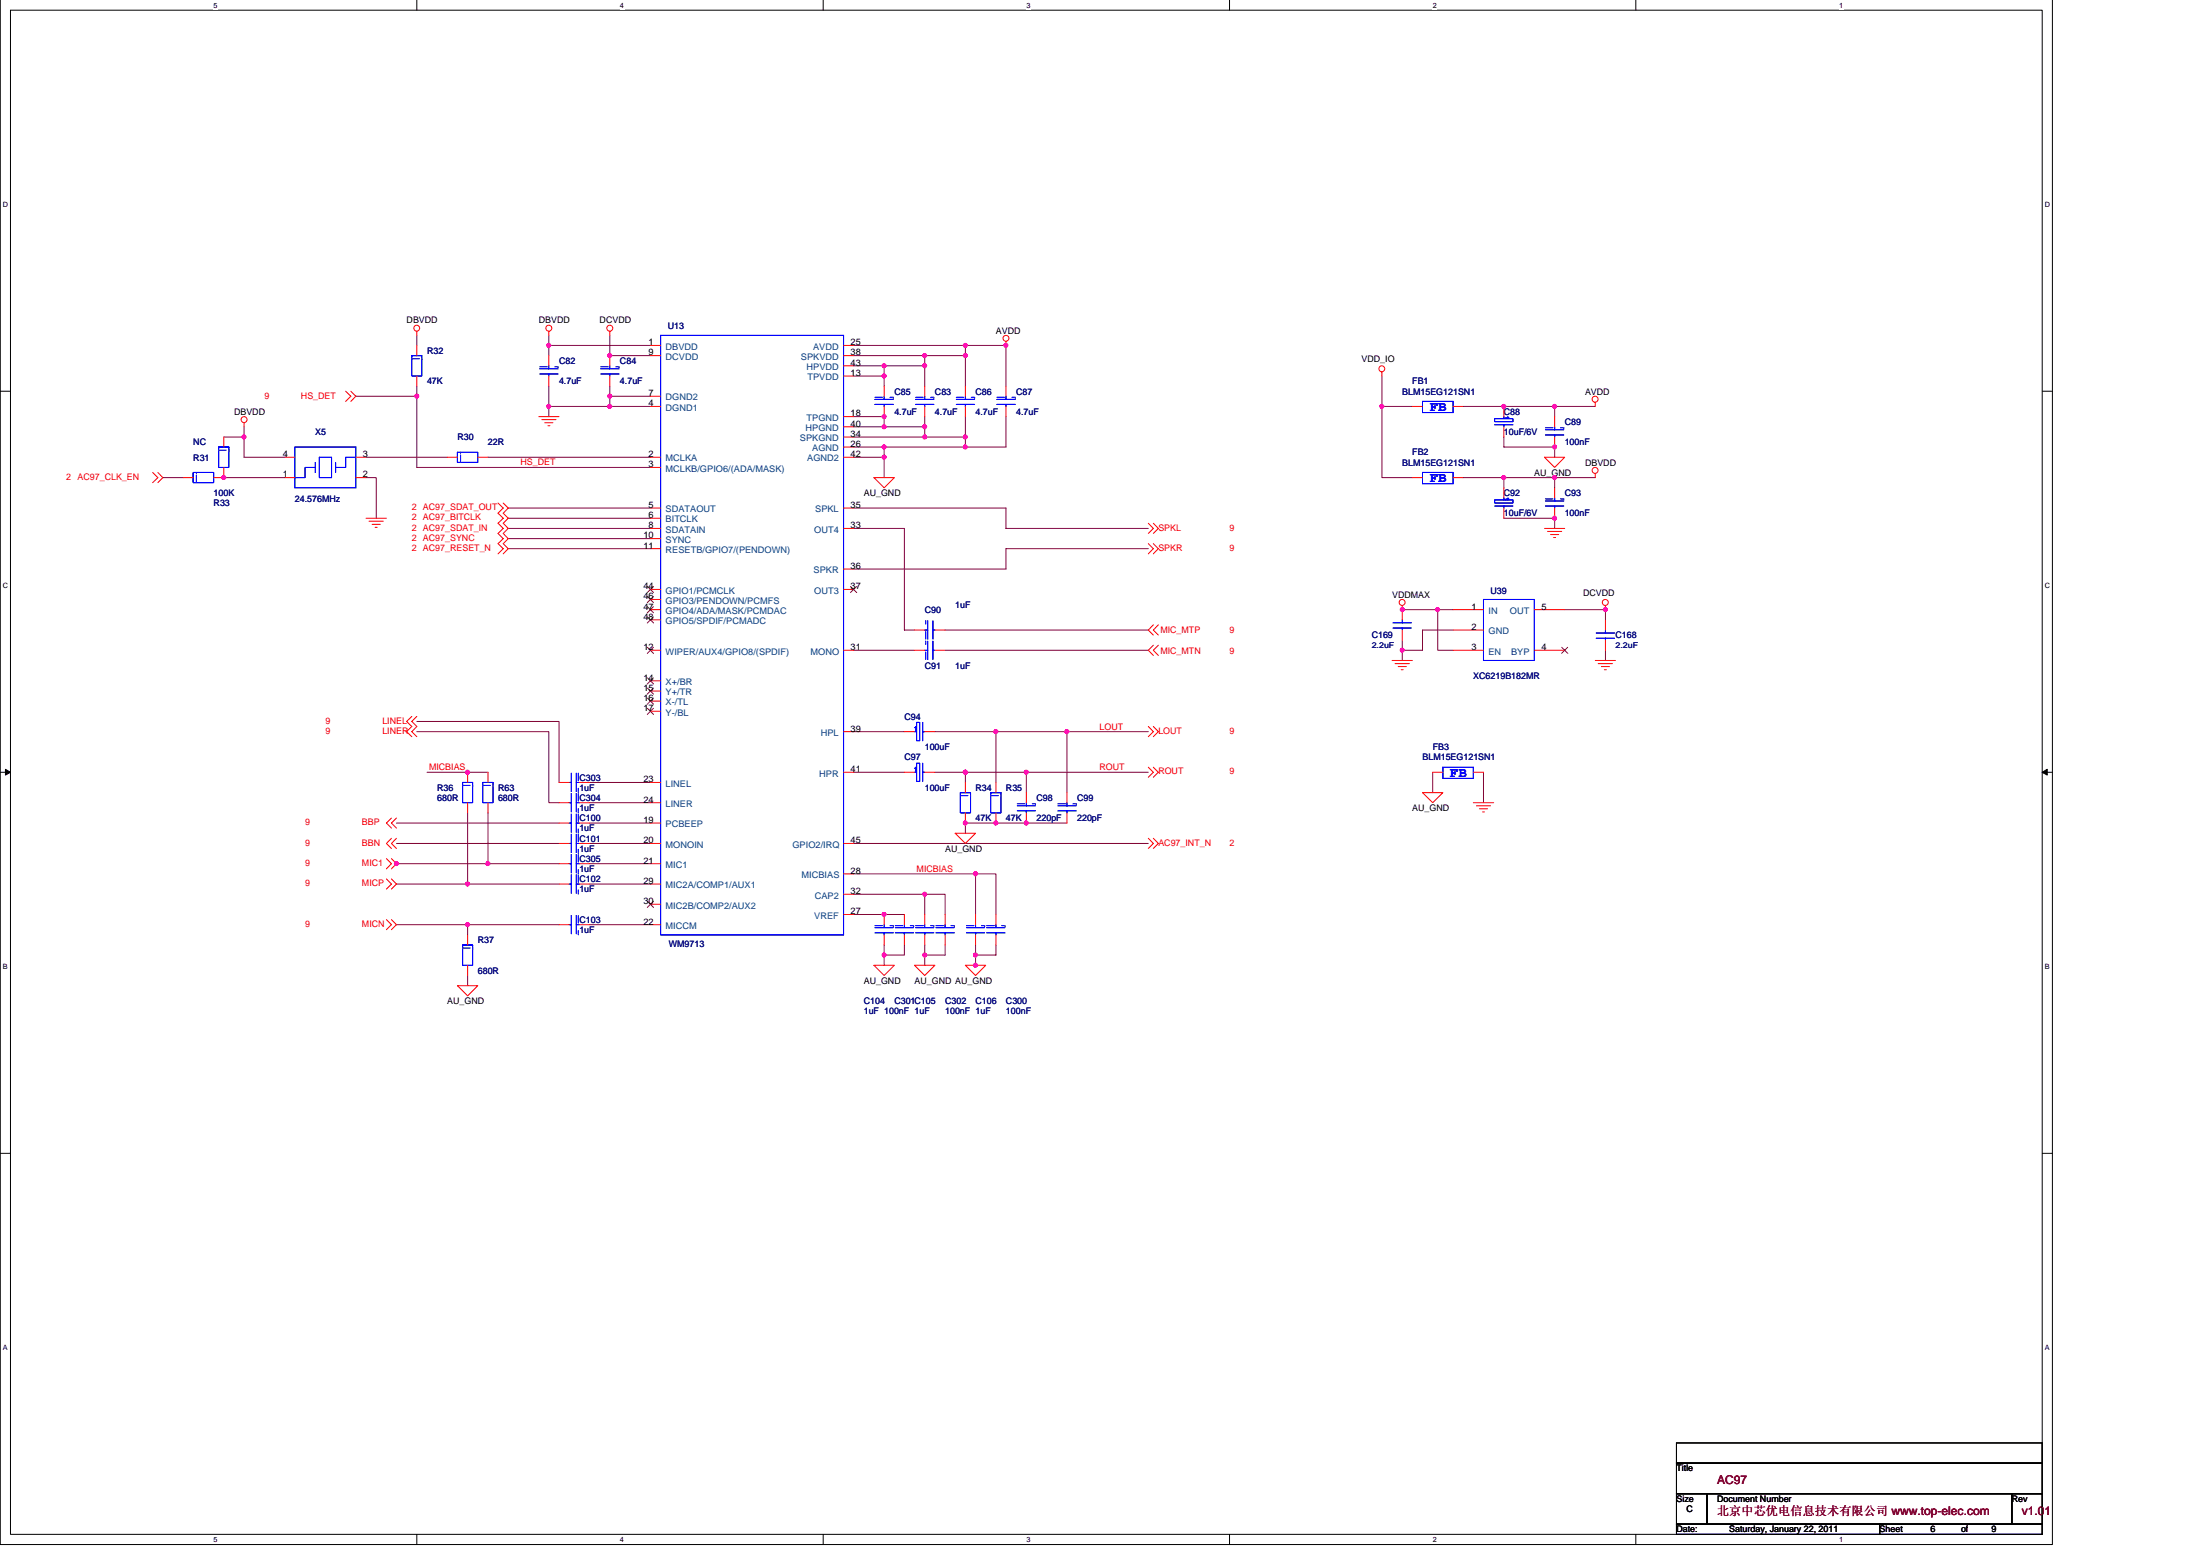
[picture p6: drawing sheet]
<svg xmlns="http://www.w3.org/2000/svg" width="297mm" height="210mm" viewBox="0 0 297 210" stroke-linecap="round" stroke-linejoin="round" font-family="sans-serif">
<path d="M0 0v208.5h277.1v-208.5M1.4 1.4h274.3v205.7h-274.3z" fill="none" stroke="#000" stroke-width=".14"/>
<g fill="#fff">
<path d="M28.8 .1h.6v1.1h-.6z"/>
<path d="M28.8 207.3h.6v1.1h-.6z"/>
</g>
<path d="M56.3 0v1.4M56.3 207.1v1.4" fill="none" stroke="#000" stroke-width=".14"/>
<g fill="#fff">
<path d="M83.7 .1h.6v1.1h-.6z"/>
<path d="M83.7 207.3h.6v1.1h-.6z"/>
</g>
<path d="M111.1 0v1.4M111.1 207.1v1.4" fill="none" stroke="#000" stroke-width=".14"/>
<g fill="#fff">
<path d="M138.6 .1h.5v1.1h-.5z"/>
<path d="M138.6 207.3h.5v1.1h-.5z"/>
</g>
<path d="M166 0v1.4M166 207.1v1.4" fill="none" stroke="#000" stroke-width=".14"/>
<g fill="#fff">
<path d="M193.4 .1h.6v1.1h-.6z"/>
<path d="M193.4 207.3h.6v1.1h-.6z"/>
</g>
<path d="M220.9 0v1.4M220.9 207.1v1.4" fill="none" stroke="#000" stroke-width=".14"/>
<g fill="#fff">
<path d="M248.3 .1h.6v1.1h-.6z"/>
<path d="M248.3 207.3h.6v1.1h-.6z"/>
<path d="M.4 27.1h.7v1.1h-.7z"/>
<path d="M276.1 27.1h.7v1.1h-.7z"/>
<path d="M.4 78.5h.7v1.1h-.7z"/>
<path d="M276.1 78.5h.7v1.1h-.7z"/>
</g>
<path d="M0 52.8h1.4M275.7 52.8h1.4" fill="none" stroke="#000" stroke-width=".14"/>
<g fill="#fff">
<path d="M.4 130h.7v1.1h-.7z"/>
<path d="M276.1 130h.7v1.1h-.7z"/>
</g>
<path d="M0 104.2h1.4M275.7 104.2h1.4" fill="none" stroke="#000" stroke-width=".14"/>
<path d="M.7 103.8l.7 .4-.7 .4zM275.7 104.2l.7-.4v.8z" fill="#000" stroke="#000" stroke-width=".14"/>
<g fill="#fff">
<path d="M.4 181.4h.7v1.1h-.7z"/>
<path d="M276.1 181.4h.7v1.1h-.7z"/>
</g>
<path d="M0 155.7h1.4M275.7 155.7h1.4M226.4 194.8h49.3v2.7h-49.3zM226.4 197.5h49.3v4.1h-49.3zM226.4 201.6h4.1v4.1h-4.1zM226.4 205.7h27.4v1.4h-27.4zM230.5 201.6h41.1v4.1h-41.1zM253.8 205.7h21.9v1.4h-21.9zM271.6 201.6h4.1v4.1h-4.1z" fill="none" stroke="#000" stroke-width=".14"/>
<g fill="none" stroke="#800040" stroke-width=".14">
<path d="M30.2 59h2.8M33 57.6v4.1h5.5M48 53.5h8.3M56.3 52.1v11h31.5M56.3 45.3v1.3M74.1 46.6h13.7M74.1 45.3v2.7M74.1 52.1v4.1M74.1 54.9h13.7M82.3 45.3v2.7h5.5M82.3 53.5h5.5M82.3 52.1v2.8"/>
<path d="M115.2 46.6h20.6v5.5M115.2 48h15.1M115.2 50.8h4.2M115.2 49.4h9.7M115.2 56.2h4.2v1.4M115.2 57.6h9.7M115.2 59h15.1M119.4 49.4v2.7M124.9 48v4.1M124.9 56.2v2.8M130.3 46.6v5.5M130.3 56.2v4.1"/>
<path d="M135.8 56.2v4.1h-20.6M186.6 50.8v4.1h4.1M186.6 54.9v9.6h4.1M197.5 54.9h17.9M203 59v1.3h6.9v1.4M209.9 54.9v1.3M22 64.5h2.7M30.2 64.5h8.3M49.4 64.5h1.4v5.5M49.4 61.7h11M65.9 61.7h21.9M68.6 68.6h19.2"/>
<path d="M68.6 70h19.2M68.6 71.3h19.2M68.6 72.7h19.2M68.6 74.1h19.2M115.2 68.6h20.6v2.7h19.2M115.2 61.7h4.2M115.2 71.3h6.9v13.7h1.4M119.4 60.3v4.2M155 74.1h-19.2v2.7h-20.6M197.5 64.5h17.9M203 70h6.9v1.3M203 64.5v1.3"/>
<path d="M209.9 64.5v1.3M56.3 97.4h19.2v8.2M56.3 98.8h17.8v9.6h1.4M115.2 87.8h8.3M115.2 98.8h6.9M126.2 98.8h8.3M127.6 85h27.4M127.6 87.8h27.4M134.5 98.8h9.6v8.2M134.5 98.8v6.8M144.1 98.8h10.9M189.3 82.3h6.9"/>
<path d="M189.3 86.4v2.8M194.1 82.3v5.5h2.1M196.2 85h-4.1v2.8h-2.8M211.3 82.3h5.5v1.4M216.8 87.8v1.4M53.5 111.1h22M53.5 113.9h22M53.5 119.3h22M53.5 116.6h22M57.7 104.2h8.2M63.1 109.7v9.6M65.9 109.7v6.9"/>
<path d="M79.6 111.1h8.2M79.6 113.9h8.2M79.6 119.3h8.2M79.6 116.6h8.2M79.6 105.6h8.2M79.6 108.4h8.2M115.2 113.9h39.8M115.2 104.2h6.9M115.2 118h16.5M126.2 104.2h28.8M130.3 104.2v1.4M131.7 118h2.8v5.4"/>
<path d="M131.7 118v5.4M138.6 104.2v2.8M144.1 111.1h-13.8v1.4M193.4 104.2v2.8M200.3 104.2v4.2M53.5 124.8h22M63.1 124.8v1.4M63.1 131.7v1.4M79.6 124.8h8.2M115.2 120.7h9.7M115.2 123.4h6.9M119.4 127.6v2.7"/>
<path d="M122.1 127.6v1.3h-2.7M124.9 120.7h2.7v2.7M124.9 120.7v2.7M124.9 127.6v2.7M127.6 127.6v1.3h-2.7M131.7 127.6v2.7M134.5 127.6v1.3h-2.8"/>
</g>
<g fill="#f0f" stroke="#f0f" stroke-width=".14">
<circle cx="63.1" cy="119.3" r=".27"/>
<circle cx="74.1" cy="46.6" r=".27"/>
<circle cx="82.3" cy="48" r=".27"/>
<circle cx="82.3" cy="53.5" r=".27"/>
<circle cx="82.3" cy="54.9" r=".27"/>
<circle cx="74.1" cy="54.9" r=".27"/>
<circle cx="138.6" cy="104.2" r=".27"/>
<circle cx="203" cy="54.9" r=".27"/>
<circle cx="209.9" cy="69.9" r=".27"/>
<circle cx="203" cy="64.5" r=".27"/>
<circle cx="209.9" cy="64.5" r=".27"/>
<circle cx="138.6" cy="111.1" r=".27"/>
<circle cx="134.5" cy="111.1" r=".27"/>
<circle cx="130.3" cy="59" r=".27"/>
<circle cx="124.8" cy="59" r=".27"/>
<circle cx="130.3" cy="104.2" r=".27"/>
<circle cx="134.5" cy="98.8" r=".27"/>
<circle cx="144" cy="98.8" r=".27"/>
<circle cx="119.4" cy="50.7" r=".27"/>
<circle cx="124.8" cy="49.4" r=".27"/>
<circle cx="135.8" cy="46.6" r=".27"/>
<circle cx="130.3" cy="111.1" r=".27"/>
<circle cx="119.4" cy="57.6" r=".27"/>
<circle cx="119.4" cy="56.2" r=".27"/>
<circle cx="124.8" cy="57.6" r=".27"/>
<circle cx="130.3" cy="60.3" r=".27"/>
<circle cx="119.4" cy="61.7" r=".27"/>
<circle cx="119.4" cy="49.4" r=".27"/>
<circle cx="130.3" cy="48" r=".27"/>
<circle cx="130.3" cy="46.6" r=".27"/>
<circle cx="63.1" cy="124.8" r=".27"/>
<circle cx="131.7" cy="117.9" r=".27"/>
<circle cx="131.7" cy="130.3" r=".27"/>
<circle cx="124.8" cy="120.7" r=".27"/>
<circle cx="209.9" cy="60.3" r=".27"/>
<circle cx="209.9" cy="54.9" r=".27"/>
<circle cx="32.9" cy="59" r=".27"/>
<circle cx="30.2" cy="64.5" r=".27"/>
<circle cx="119.4" cy="60.3" r=".27"/>
<circle cx="124.8" cy="48" r=".27"/>
<circle cx="56.3" cy="53.5" r=".27"/>
<circle cx="186.6" cy="54.9" r=".27"/>
<circle cx="119.4" cy="123.4" r=".27"/>
<circle cx="119.4" cy="128.9" r=".27"/>
<circle cx="124.8" cy="128.9" r=".27"/>
<circle cx="131.7" cy="128.9" r=".27"/>
<circle cx="53.5" cy="116.6" r=".27"/>
<circle cx="65.9" cy="116.6" r=".27"/>
<circle cx="63.1" cy="104.2" r=".27"/>
<circle cx="189.3" cy="87.8" r=".27"/>
<circle cx="216.8" cy="82.3" r=".27"/>
<circle cx="194.1" cy="82.3" r=".27"/>
<circle cx="189.3" cy="82.3" r=".27"/>
</g>
<g fill="none" stroke="#f00" stroke-width=".14">
<path d="M30.2 59v1.3M33 57.1v.5M46.7 52.8l.7 .7-.7 .7M47.4 52.8l.6 .7-.6 .7M56.3 44.7v.6M56.3 46.6v1.4M56.3 50.8v1.3M72.7 56.2h2.8M73.1 56.6h2M73.6 57.1h1.1M74 57.5h.2M74.1 44.7v.6"/>
<path d="M74.1 48v1.4M74.1 50.8v1.3M82.3 44.7v.6M82.3 48v1.4M82.3 50.8v1.3M87.8 46.6h1.4M87.8 48h1.4M87.8 53.5h1.4M87.8 54.9h1.4M113.9 56.2h1.3M113.9 46.6h1.3M113.9 48h1.3"/>
<path d="M113.9 49.4h1.3M113.9 50.8h1.3M113.9 57.6h1.3M113.9 59h1.3M119.4 52.1v1.4M119.4 54.9v1.3M124.9 52.1v1.4M124.9 54.9v1.3M130.3 52.1v1.4M130.3 54.9v1.3M135.8 46.1v.5M135.8 52.1v1.4"/>
<path d="M135.8 54.9v1.3M186.6 50.2v.6M190.7 54.9h1.4M196.2 54.9h1.3M203 54.9v1.3M203 57.6v1.4M209.9 56.2v1.4M209.9 59v1.3M215.4 54.3v.6M20.6 63.8l.7 .7-.7 .7M21.3 63.8l.7 .7-.7 .7M24.7 64.5h1.4"/>
<path d="M30.2 63.1v1.4h-1.4M38.5 61.7h1.3M38.5 64.5h1.3M48 61.7h1.4M48 64.5h1.4M49.4 70h2.8M49.8 70.4h1.9M50.2 70.8h1.1M50.6 71.2h.3M60.4 61.7h1.4M64.5 61.7h1.4M67.2 67.9l.7 .7-.7 .7 .7 .7-.7 .6 .7 .7-.7 .7 .7 .7-.7 .7 .7 .7-.7 .7"/>
<path d="M67.9 67.9l.7 .7-.7 .7 .7 .7-.7 .6 .7 .7-.7 .7 .7 .7-.7 .7 .7 .7-.7 .7M87.8 71.3h1.4M87.8 70h1.4M87.8 61.7h1.4M87.8 63.1h1.4M87.8 68.6h1.4M87.8 72.7h1.4M87.8 74.1h1.4M87.8 79.6h1.4M113.9 71.3h1.3M113.9 61.7h1.3M113.9 68.6h1.3"/>
<path d="M113.9 79.6h1.3M113.9 60.3h1.3M113.9 76.8h1.3M118 64.5h2.8l-1.4 1.3zM155 70.6l.7 .7-.7 .7M155 73.4l.7 .7-.7 .7M155.7 70.6l.7 .7-.7 .7M155.7 73.4l.7 .7-.7 .7M190.7 64.5h1.4M196.2 64.5h1.3M203 65.8v1.4M203 68.6v1.4"/>
<path d="M208.5 61.7h2.8l-1.4 1.4zM208.5 71.3h2.8M208.9 71.7h2M209.4 72.2h1.1M209.8 72.6h.2M209.9 65.8v1.4M209.9 68.6v1.4M215.4 63.9v.6M55.6 96.7l-.7 .7 .7 .7-.7 .7 .7 .6M56.3 96.7l-.7 .7 .7 .7-.7 .7 .7 .6M87.8 87.8h1.4M87.8 80.9h1.4"/>
<path d="M87.8 82.3h1.4M87.8 83.7h1.4M87.8 91.9h1.4M87.8 93.3h1.4M87.8 94.6h1.4M87.8 96h1.4M113.9 87.8h1.3M113.9 98.8h1.3M122.1 98.8h1.4M123.5 87.8h1.4M123.5 85h1.4M124.9 98.8h1.3"/>
<path d="M126.2 87.8h1.4M126.2 85h1.4M155 98.1l.7 .7-.7 .6M155.7 98.1l.7 .7-.7 .6M155.7 84.3l-.7 .7 .7 .7M155.7 87.1l-.7 .7 .7 .7M156.4 84.3l-.7 .7 .7 .7M156.4 87.1l-.7 .7 .7 .7M188 89.2h2.7M188.4 89.6h1.9M188.8 90h1.1M189.2 90.4h.3"/>
<path d="M189.3 81.7v2M189.3 85v1.4M196.2 87.8h4.1M196.2 85h4.1M196.2 82.3h4.1M207.2 87.8h4.1M207.2 82.3h4.1M215.4 89.2h2.7M215.8 89.6h1.9M216.2 90h1.1M216.6 90.4h.3M216.8 81.7v.6"/>
<path d="M216.8 83.7v1.3M216.8 86.4v1.4M52.2 118.6l.6 .7-.6 .7M52.2 115.9l.6 .7-.6 .7M52.8 110.4l-.6 .7 .6 .7M52.8 113.2l-.6 .7 .6 .6M52.8 118.6l.7 .7-.7 .7M52.8 115.9l.7 .7-.7 .7M53.5 110.4l-.7 .7 .7 .7M53.5 113.2l-.7 .7 .7 .6M63.1 104.2v1.4M63.1 108.4v1.3"/>
<path d="M65.9 104.2v1.4M65.9 108.4v1.3M75.5 108.4h1.4M75.5 119.3h1.4M75.5 113.9h1.4M75.5 111.1h1.4M75.5 116.6h1.4M75.5 105.6h1.4M78.2 108.4h1.4M78.2 119.3h1.4M78.2 113.9h1.4M78.2 111.1h1.4"/>
<path d="M78.2 116.6h1.4M78.2 105.6h1.4M87.8 108.4h1.4M87.8 119.3h1.4M87.8 113.9h1.4M87.8 111.1h1.4M87.8 116.6h1.4M87.8 105.6h1.4M113.9 104.2h1.3M113.9 113.9h1.3M113.9 118h1.3M122.1 104.2h1.4"/>
<path d="M124.9 104.2h1.3M129 112.5h2.7l-1.4 1.4zM130.3 105.6v1.4M130.3 109.7v1.4M134.5 105.6v1.4M134.5 109.7v1.4M138.6 107v1.4M138.6 109.7v1.4M144.1 107v1.4M144.1 109.7v1.4M155 113.2l.7 .7-.7 .6M155 103.6l.7 .6-.7 .7"/>
<path d="M155.7 113.2l.7 .7-.7 .6M155.7 103.6l.7 .6-.7 .7M192.1 107h2.7l-1.4 1.4zM193.4 104.2h1.4M198.9 108.4h2.8M198.9 104.2h1.4M199.3 108.8h1.9M199.7 109.2h1.1M200.2 109.6h.2M52.2 124.1l.6 .7-.6 .7M52.8 124.1l.7 .7-.7 .7M61.8 133.1h2.7l-1.4 1.3z"/>
<path d="M63.1 126.2v1.4M63.1 130.3v1.4M75.5 124.8h1.4M78.2 124.8h1.4M87.8 122.1h1.4M87.8 124.8h1.4M113.9 120.7h1.3M113.9 123.4h1.3M118 130.3h2.8l-1.4 1.4zM119.4 123.4v1.4M119.4 126.2v1.4M122.1 123.4v1.4"/>
<path d="M122.1 126.2v1.4M123.5 130.3h2.7l-1.3 1.4zM124.9 123.4v1.4M124.9 126.2v1.4M127.6 123.4v1.4M127.6 126.2v1.4M130.3 130.3h2.8l-1.4 1.4zM131.7 123.4v1.4M131.7 126.2v1.4M134.5 123.4v1.4M134.5 126.2v1.4"/>
<circle cx="33" cy="56.6" r=".4"/>
<circle cx="56.3" cy="44.3" r=".4"/>
<circle cx="74.1" cy="44.3" r=".4"/>
<circle cx="82.3" cy="44.3" r=".4"/>
<circle cx="135.8" cy="45.7" r=".4"/>
<circle cx="186.6" cy="49.8" r=".4"/>
<circle cx="215.4" cy="53.9" r=".4"/>
<circle cx="215.4" cy="63.5" r=".4"/>
<circle cx="189.3" cy="81.3" r=".4"/>
<circle cx="216.7" cy="81.3" r=".4"/>
</g>
<g fill="none" stroke="#00f" stroke-width=".14">
<path d="M55.6 48h1.4v2.8h-1.4zM55.6 48h1.4M72.9 49.8h2.5M72.9 50.5h2.5M74.1 49.4v.4M74.1 50.5v.3M81.1 49.8h2.5M81.1 50.5h2.5M82.3 49.4v.4M82.3 50.5v.3M89.2 45.3h24.7v80.9h-24.7zM118.1 53.9h2.5"/>
<path d="M118.1 54.6h2.5M119.4 53.5v.4M119.4 54.6v.3M123.6 53.9h2.5M123.6 54.6h2.5M124.9 53.5v.4M124.9 54.6v.3M129.1 53.9h2.5M129.1 54.6h2.5M130.3 53.5v.4M130.3 54.6v.3M134.6 53.9h2.5"/>
<path d="M134.6 54.6h2.5M135.8 53.5v.4M135.8 54.6v.3M192.1 54.2h4.1v1.5h-4.1zM201.8 56.5h2.5v.4h-2.5zM201.8 57.3h2.5M203 56.2v.3M203 57.3v.3M203.3 56.4h.1M203.5 56.4h.2M203.6 56.2v.3M208.7 58h2.4"/>
<path d="M208.7 58.7h2.4M209.9 57.6v.4M209.9 58.7v.3M26.1 63.8h2.7v1.4h-2.7zM26.1 63.8v1.4M29.5 60.3h1.4v2.8h-1.4zM29.5 60.3h1.4M39.8 60.3h8.2v5.5h-8.2zM42.6 63.1h-1.4v1.4h-1.4M42.6 62.4v1.4M43.1 61.7h1.7v2.8h-1.7zM45.3 62.4v1.4"/>
<path d="M48 61.7h-1.3v1.4h-1.4M61.8 61h2.7v1.4h-2.7zM61.8 61v1.4M192.1 63.8h4.1v1.5h-4.1zM201.8 67.5h2.5v.4h-2.5zM201.8 68.3h2.5M203 67.2v.3M203 68.3v.3M203.3 67.4h.1M203.5 67.4h.2M203.6 67.2v.3M208.7 68.3h2.4"/>
<path d="M208.7 67.6h2.4M209.9 67.2v.4M209.9 68.3v.3M123.5 98.2h.3M123.5 98.8h.3M123.6 98.5h.1M123.6 98.1v.2M123.8 97.5h.4v2.5h-.4zM124.6 97.5v2.5M124.6 98.8h.3M124.9 87.8h.4M124.9 85h.4"/>
<path d="M125.3 83.8v2.5M125.3 86.6v2.4M126 83.8v2.5M126 86.6v2.4M126 87.8h.2M126 85h.2M188.1 84.1h2.5M188.1 84.8h2.5M189.3 83.7v.4M189.3 84.8v.2M200.3 80.9h6.9v8.3h-6.9zM215.5 85.4h2.5"/>
<path d="M215.5 86.1h2.5M216.8 85v.4M216.8 86.1v.3M62.5 105.6h1.3v2.8h-1.3zM62.5 105.6h1.3M65.2 105.6h1.4v2.8h-1.4zM65.2 105.6h1.4M76.9 119.3h.2M76.9 105.6h.2M76.9 113.9h.2M76.9 108.4h.2M76.9 111.1h.2"/>
<path d="M76.9 116.6h.2M77.1 104.4v2.4M77.1 107.1v2.5M77.1 109.9v2.4M77.1 112.6v2.5M77.1 115.4v2.4M77.1 118.1v2.5M77.8 104.4v2.4M77.8 107.1v2.5M77.8 109.9v2.4M77.8 112.6v2.5M77.8 115.4v2.4"/>
<path d="M77.8 118.1v2.5M77.8 119.3h.4M77.8 105.6h.4M77.8 113.9h.4M77.8 108.4h.4M77.8 111.1h.4M77.8 116.6h.4M123.5 103.7h.3M123.5 104.2h.3M123.6 104h.1M123.6 103.6v.2M123.8 103h.4v2.5h-.4z"/>
<path d="M124.6 103v2.5M124.6 104.2h.3M129.7 107h1.3v2.7h-1.3zM129.7 107h1.3M133.8 107h1.3v2.7h-1.3zM133.8 107h1.3M137.3 108.8h2.5M137.3 109.5h2.5M138.6 108.4v.4M138.6 109.5v.2M142.8 108.8h2.5M142.8 109.5h2.5"/>
<path d="M144.1 108.4v.4M144.1 109.5v.2M194.8 103.6h4.1v1.5h-4.1zM62.5 127.6h1.3v2.7h-1.3zM62.5 127.6h1.3M76.9 124.8h.2M77.1 123.6v2.4M77.8 123.6v2.4M77.8 124.8h.4M118.1 125.2h2.5M118.1 125.9h2.5M119.4 124.8v.4"/>
<path d="M119.4 125.9v.3M120.9 125.2h2.5M120.9 125.9h2.5M122.1 124.8v.4M122.1 125.9v.3M123.6 125.2h2.5M123.6 125.9h2.5M124.9 124.8v.4M124.9 125.9v.3M126.4 125.2h2.4M126.4 125.9h2.4M127.6 124.8v.4"/>
<path d="M127.6 125.9v.3M130.5 125.2h2.4M130.5 125.9h2.4M131.7 124.8v.4M131.7 125.9v.3M133.2 125.2h2.5M133.2 125.9h2.5M134.5 124.8v.4M134.5 125.9v.3"/>
</g>
<g fill="none" stroke="#fff" stroke-width=".14" stroke-dasharray="1 1 1 1 1 1 1 1">
<path d="M55.6 48.4h1.4M57 48.4h.1M72.9 49.5h2.5M75.4 49.5h.1M81.1 49.5h2.5M83.6 49.5h.1M118.1 53.6h2.5M120.6 53.6h.1M123.6 53.6h2.5M126.1 53.6h.1M129.1 53.6h2.5M131.6 53.6h.1"/>
<path d="M134.6 53.6h2.5M137.1 53.6h.1M208.7 57.7h2.4M211.1 57.7h.1M26.5 65.2v-1.4M26.5 63.8h.1M29.5 60.8h1.4M30.9 60.8h.1M62.2 62.4v-1.4M62.2 61h.1M208.7 67.4h2.4M211.1 67.4h.1"/>
<path d="M125 89v-2.4M125 86.6h.1M125 86.3v-2.5M125 83.8h.1M62.5 106h1.3M63.8 106h.1M65.2 106h1.4M66.6 106h.1M78.1 118.1v2.5M78.1 112.6v2.5M78.1 115.1h.1M78.1 107.1v2.5"/>
<path d="M78.1 109.6h.1M78.1 109.9v2.4M78.1 112.3h.1M78.1 115.4v2.4M78.1 117.8h.1M78.1 104.4v2.4M78.1 106.8h.1M129.7 107.4h1.3M131 107.4h.1M133.8 107.4h1.3M135.1 107.4h.1M137.3 108.5h2.5"/>
<path d="M139.8 108.5h.1M142.8 108.5h2.5M145.3 108.5h.1M62.5 128h1.3M63.8 128h.1M78.1 120.6h.1M78.1 123.6v2.4M78.1 126h.1M118.1 124.9h2.5M120.6 124.9h.1M120.9 124.9h2.5M123.4 124.9h.1"/>
<path d="M123.6 124.9h2.5M126.1 124.9h.1M126.4 124.9h2.4M128.8 124.9h.1M130.5 124.9h2.4M132.9 124.9h.1M133.2 124.9h2.5M135.7 124.9h.1"/>
</g>
<g fill="none" stroke="#00f" stroke-width=".14" stroke-dasharray="1 1 1 1 1 1 1 1">
<path d="M55.6 48.4h1.4M57 48.4h.1M72.9 49.5h2.5M75.4 49.5h.1M81.1 49.5h2.5M83.6 49.5h.1M118.1 53.6h2.5M120.6 53.6h.1M123.6 53.6h2.5M126.1 53.6h.1M129.1 53.6h2.5M131.6 53.6h.1"/>
<path d="M134.6 53.6h2.5M137.1 53.6h.1M208.7 57.7h2.4M211.1 57.7h.1M26.5 65.2v-1.4M26.5 63.8h.1M29.5 60.8h1.4M30.9 60.8h.1M62.2 62.4v-1.4M62.2 61h.1M208.7 67.4h2.4M211.1 67.4h.1"/>
<path d="M125 89v-2.4M125 86.6h.1M125 86.3v-2.5M125 83.8h.1M62.5 106h1.3M63.8 106h.1M65.2 106h1.4M66.6 106h.1M78.1 118.1v2.5M78.1 112.6v2.5M78.1 115.1h.1M78.1 107.1v2.5"/>
<path d="M78.1 109.6h.1M78.1 109.9v2.4M78.1 112.3h.1M78.1 115.4v2.4M78.1 117.8h.1M78.1 104.4v2.4M78.1 106.8h.1M129.7 107.4h1.3M131 107.4h.1M133.8 107.4h1.3M135.1 107.4h.1M137.3 108.5h2.5"/>
<path d="M139.8 108.5h.1M142.8 108.5h2.5M145.3 108.5h.1M62.5 128h1.3M63.8 128h.1M78.1 120.6h.1M78.1 123.6v2.4M78.1 126h.1M118.1 124.9h2.5M120.6 124.9h.1M120.9 124.9h2.5M123.4 124.9h.1"/>
<path d="M123.6 124.9h2.5M126.1 124.9h.1M126.4 124.9h2.4M128.8 124.9h.1M130.5 124.9h2.4M132.9 124.9h.1M133.2 124.9h2.5M135.7 124.9h.1"/>
</g>
<g fill="none" stroke="#804000" stroke-width=".14">
<path d="M87.4 79.2l.8 .8M88.2 79.2l-.8 .8M114.8 79.2l.9 .8M115.7 79.2l-.9 .8M87.4 80.5l.8 .8M87.4 81.9l.8 .8M87.4 83.3l.8 .8M87.4 87.4l.8 .8M87.4 91.5l.8 .8M87.4 92.9l.8 .8M87.4 94.2l.8 .9M87.4 95.6l.8 .8"/>
<path d="M88.2 80.5l-.8 .8M88.2 81.9l-.8 .8M88.2 83.3l-.8 .8M88.2 87.4l-.8 .8M88.2 91.5l-.8 .8M88.2 92.9l-.8 .8M88.2 94.2l-.8 .9M88.2 95.6l-.8 .8M210.9 87.4l.8 .8M211.7 87.4l-.9 .8M87.4 121.7l.8 .8M88.2 121.7l-.8 .8"/>
</g>
<g font-size="1.9" fill="#00f">
<text x="193" y="55.5">FB</text>
<text x="193" y="65.1">FB</text>
<text x="195.8" y="104.9">FB</text>
</g>
<g font-size="1.6" fill="#800000">
<text x="231.8" y="200.4">AC97</text>
<text x="231.8" y="204.5">北京中芯优电信息技术有限公司 www.top-elec.com</text>
<text x="273" y="204.5">v1.01</text>
</g>
<g font-size="1.2">
<text x="54.9" y="43.6">DBVDD</text>
<text x="72.7" y="43.6">DBVDD</text>
<text x="81" y="43.6">DCVDD</text>
<text x="87.6" y="46.6">1</text>
<text x="87.6" y="48">9</text>
<text x="114.8" y="48">38</text>
<text x="114.8" y="46.6">25</text>
<text x="134.5" y="45">AVDD</text>
<text x="87.6" y="53.5">7</text>
<text x="114.8" y="49.4">43</text>
<text x="114.8" y="50.7">13</text>
<text x="183.8" y="48.9">VDD_IO</text>
<text x="214" y="53.3">AVDD</text>
<text x="31.6" y="56">DBVDD</text>
<text x="87.6" y="54.8">4</text>
<text x="114.8" y="56.2">18</text>
<text x="114.8" y="57.6">40</text>
<text x="114.8" y="59">34</text>
<text x="38.2" y="64.5">1</text>
<text x="38.2" y="61.7">4</text>
<text x="49" y="61.7">3</text>
<text x="49" y="64.5">2</text>
<text x="87.6" y="61.7">2</text>
<text x="87.6" y="63.1">3</text>
<text x="114.8" y="61.7">42</text>
<text x="114.8" y="60.3">26</text>
<text x="207.2" y="64.2">AU_GND</text>
<text x="214" y="62.8">DBVDD</text>
<text x="87.6" y="68.6">5</text>
<text x="87.6" y="69.9">6</text>
<text x="87.6" y="71.3">8</text>
<text x="114.8" y="68.6">35</text>
<text x="114.8" y="71.3">33</text>
<text x="116.6" y="67">AU_GND</text>
<text x="86.9" y="72.7">10</text>
<text x="86.9" y="74">11</text>
<text x="114.8" y="76.8">36</text>
<text x="86.9" y="79.5">44</text>
<text x="86.9" y="80.9">46</text>
<text x="86.9" y="82.3">47</text>
<text x="86.9" y="83.7">48</text>
<text x="114.8" y="79.5">37</text>
<text x="188" y="80.7">VDDMAX</text>
<text x="198.7" y="82.3">1</text>
<text x="208.1" y="82.3">5</text>
<text x="213.7" y="80.4">DCVDD</text>
<text x="86.9" y="87.8">12</text>
<text x="114.8" y="87.8">31</text>
<text x="198.7" y="85">2</text>
<text x="198.7" y="87.8">3</text>
<text x="208.1" y="87.8">4</text>
<text x="86.9" y="91.9">14</text>
<text x="86.9" y="93.3">15</text>
<text x="86.9" y="94.6">16</text>
<text x="86.9" y="96">17</text>
<text x="114.8" y="98.7">39</text>
<text x="86.9" y="105.6">23</text>
<text x="114.8" y="104.2">41</text>
<text x="86.9" y="108.3">24</text>
<text x="86.9" y="111.1">19</text>
<text x="86.9" y="113.8">20</text>
<text x="114.8" y="113.8">45</text>
<text x="190.7" y="109.5">AU_GND</text>
<text x="86.9" y="116.6">21</text>
<text x="86.9" y="119.3">29</text>
<text x="114.8" y="117.9">28</text>
<text x="127.6" y="115">AU_GND</text>
<text x="86.9" y="122">30</text>
<text x="86.9" y="124.8">22</text>
<text x="114.8" y="120.7">32</text>
<text x="114.8" y="123.4">27</text>
<text x="60.4" y="135.6">AU_GND</text>
<text x="116.6" y="132.8">AU_GND</text>
<text x="123.5" y="132.8">AU_GND AU_GND</text>
<text x="226.4" y="198.6">Title</text>
<text x="226.4" y="202.8">Size</text>
<text x="231.8" y="202.8">Document Number</text>
<text x="271.6" y="202.8">Rev</text>
<text x="226.4" y="206.9">Date:</text>
<text x="227.7" y="204.1">C</text>
<text x="233.5" y="206.9">Saturday, January 22, 2011</text>
<text x="253.8" y="206.9">Sheet</text>
<text x="260.6" y="206.9">6</text>
<text x="264.8" y="206.9">of</text>
<text x="268.9" y="206.9">9</text>
</g>
<g font-size="1.2" fill="#000080">
<text x="57.7" y="47.8">R32</text>
<text x="90.2" y="44.5">U13</text>
<text x="57.7" y="51.9">47K</text>
<text x="75.5" y="49.1">C82</text>
<text x="75.5" y="51.9">4.7uF</text>
<text x="83.7" y="49.1">C84</text>
<text x="83.7" y="51.9">4.7uF</text>
<text x="120.8" y="53.3">C85</text>
<text x="126.2" y="53.3">C83</text>
<text x="131.7" y="53.3">C86</text>
<text x="137.2" y="53.3">C87</text>
<text x="189.3" y="53.3">BLM15EG121SN1</text>
<text x="190.7" y="51.9">FB1</text>
<text x="42.6" y="58.7">X5</text>
<text x="61.8" y="59.4">R30</text>
<text x="120.8" y="56">4.7uF</text>
<text x="126.2" y="56">4.7uF</text>
<text x="131.7" y="56">4.7uF</text>
<text x="137.2" y="56">4.7uF</text>
<text x="203" y="56">C88</text>
<text x="203" y="58.7">10uF/6V</text>
<text x="211.3" y="57.4">C89</text>
<text x="26.1" y="62.2">R31</text>
<text x="26.1" y="60.1">NC</text>
<text x="65.9" y="60.1">22R</text>
<text x="189.3" y="62.8">BLM15EG121SN1</text>
<text x="190.7" y="61.5">FB2</text>
<text x="211.3" y="60.1">100nF</text>
<text x="28.8" y="68.3">R33</text>
<text x="28.8" y="67">100K</text>
<text x="39.8" y="67.8">24.576MHz</text>
<text x="203" y="67">C92</text>
<text x="203" y="69.7">10uF/6V</text>
<text x="211.3" y="67">C93</text>
<text x="211.3" y="69.7">100nF</text>
<text x="124.9" y="82.7">C90</text>
<text x="129" y="82">1uF</text>
<text x="201.2" y="80.1">U39</text>
<text x="185.2" y="86.2">C169</text>
<text x="218.1" y="86.2">C168</text>
<text x="124.9" y="90.3">C91</text>
<text x="129" y="90.3">1uF</text>
<text x="198.9" y="91.7">XC6219B182MR</text>
<text x="122.1" y="97.1">C94</text>
<text x="124.9" y="101.3">100uF</text>
<text x="193.4" y="101.3">FB3</text>
<text x="59" y="106.7">R36</text>
<text x="67.2" y="106.7">R63</text>
<text x="78.2" y="105.4">C303</text>
<text x="78.2" y="106.7">1uF</text>
<text x="122.1" y="102.6">C97</text>
<text x="124.9" y="106.7">100uF</text>
<text x="131.7" y="106.7">R34</text>
<text x="135.8" y="106.7">R35</text>
<text x="192.1" y="102.6">BLM15EG121SN1</text>
<text x="59" y="108.1">680R</text>
<text x="67.2" y="108.1">680R</text>
<text x="78.2" y="113.6">C101</text>
<text x="78.2" y="108.1">C304</text>
<text x="78.2" y="109.5">1uF</text>
<text x="78.2" y="110.8">C100</text>
<text x="78.2" y="112.2">1uF</text>
<text x="131.7" y="110.8">47K</text>
<text x="135.8" y="110.8">47K</text>
<text x="140" y="108.1">C98</text>
<text x="140" y="110.8">220pF</text>
<text x="145.4" y="108.1">C99</text>
<text x="145.4" y="110.8">220pF</text>
<text x="78.2" y="119.1">C102</text>
<text x="78.2" y="115">1uF</text>
<text x="78.2" y="116.3">C305</text>
<text x="78.2" y="117.7">1uF</text>
<text x="78.2" y="120.5">1uF</text>
<text x="78.2" y="124.6">C103</text>
<text x="78.2" y="125.9">1uF</text>
<text x="64.5" y="127.3">R37</text>
<text x="64.5" y="131.4">680R</text>
<text x="90.3" y="127.9">WM9713</text>
<text x="116.6" y="135.6">C104</text>
<text x="116.6" y="136.9">1uF 100nF 1uF</text>
<text x="120.8" y="135.6">C301C105</text>
<text x="127.6" y="135.6">C302</text>
<text x="127.6" y="136.9">100nF 1uF</text>
<text x="131.7" y="135.6">C106</text>
<text x="135.8" y="135.6">C300</text>
<text x="135.8" y="136.9">100nF</text>
</g>
<g font-size="1.2" fill="#004080">
<text x="89.9" y="47.2">DBVDD</text>
<text x="109.8" y="47.2">AVDD</text>
<text x="89.9" y="48.6">DCVDD</text>
<text x="108.1" y="48.6">SPKVDD</text>
<text x="108.9" y="50">HPVDD</text>
<text x="109" y="51.3">TPVDD</text>
<text x="89.9" y="54.1">DGND2</text>
<text x="89.9" y="55.4">DGND1</text>
<text x="108" y="59.6">SPKGND</text>
<text x="108.8" y="58.2">HPGND</text>
<text x="108.9" y="56.8">TPGND</text>
<text x="89.9" y="62.3">MCLKA</text>
<text x="89.9" y="63.7">MCLKB/GPIO6/(ADA/MASK)</text>
<text x="109" y="62.3">AGND2</text>
<text x="109.7" y="60.9">AGND</text>
<text x="89.9" y="69.2">SDATAOUT</text>
<text x="89.9" y="70.5">BITCLK</text>
<text x="89.9" y="71.9">SDATAIN</text>
<text x="109.9" y="71.9">OUT4</text>
<text x="110.1" y="69.2">SPKL</text>
<text x="89.9" y="73.3">SYNC</text>
<text x="89.9" y="74.6">RESETB/GPIO7/(PENDOWN)</text>
<text x="109.9" y="77.4">SPKR</text>
<text x="89.9" y="80.1">GPIO1/PCMCLK</text>
<text x="89.9" y="81.5">GPIO3/PENDOWN/PCMFS</text>
<text x="89.9" y="82.9">GPIO4/ADA/MASK/PCMDAC</text>
<text x="109.9" y="80.1">OUT3</text>
<text x="201" y="82.9">IN</text>
<text x="203.9" y="82.9">OUT</text>
<text x="89.9" y="84.2">GPIO5/SPDIF/PCMADC</text>
<text x="89.9" y="88.3">WIPER/AUX4/GPIO8/(SPDIF)</text>
<text x="109.4" y="88.3">MONO</text>
<text x="201" y="85.6">GND</text>
<text x="201" y="88.3">EN</text>
<text x="204" y="88.3">BYP</text>
<text x="89.9" y="92.5">X+/BR</text>
<text x="89.9" y="93.9">Y+/TR</text>
<text x="89.9" y="95.2">X-/TL</text>
<text x="89.9" y="96.6">Y-/BL</text>
<text x="110.8" y="99.3">HPL</text>
<text x="89.9" y="106.2">LINEL</text>
<text x="110.6" y="104.8">HPR</text>
<text x="89.9" y="108.9">LINER</text>
<text x="89.9" y="111.7">PCBEEP</text>
<text x="89.9" y="114.4">MONOIN</text>
<text x="89.9" y="117.2">MIC1</text>
<text x="89.9" y="119.9">MIC2A/COMP1/AUX1</text>
<text x="107" y="114.4">GPIO2/IRQ</text>
<text x="108.2" y="118.5">MICBIAS</text>
<text x="89.9" y="122.6">MIC2B/COMP2/AUX2</text>
<text x="89.9" y="125.4">MICCM</text>
<text x="109.9" y="124">VREF</text>
<text x="110" y="121.3">CAP2</text>
</g>
<g font-size="1.2" fill="#f00">
<text x="35.7" y="53.8">9</text>
<text x="40.6" y="53.8">HS_DET</text>
<text x="9" y="64.8">2 AC97_CLK_EN</text>
<text x="70.3" y="62.8">HS_DET</text>
<text x="55.6" y="68.9">2 AC97_SDAT_OUT</text>
<text x="55.6" y="70.3">2 AC97_BITCLK</text>
<text x="55.6" y="71.6">2 AC97_SDAT_IN</text>
<text x="156.4" y="71.6">SPKL</text>
<text x="166" y="71.6">9</text>
<text x="55.6" y="73">2 AC97_SYNC</text>
<text x="55.6" y="74.4">2 AC97_RESET_N</text>
<text x="156.4" y="74.4">SPKR</text>
<text x="166" y="74.4">9</text>
<text x="156.7" y="85.5">MIC_MTP</text>
<text x="156.7" y="88.2">MIC_MTN</text>
<text x="166" y="88.2">9</text>
<text x="166" y="85.5">9</text>
<text x="43.9" y="97.7">9</text>
<text x="43.9" y="99.1">9</text>
<text x="51.6" y="97.7">LINEL</text>
<text x="51.6" y="99.1">LINER</text>
<text x="148.5" y="98.5">LOUT</text>
<text x="156.4" y="99.1">LOUT</text>
<text x="166" y="99.1">9</text>
<text x="57.9" y="104">MICBIAS</text>
<text x="148.5" y="104">ROUT</text>
<text x="156.4" y="104.5">ROUT</text>
<text x="166" y="104.5">9</text>
<text x="41.2" y="111.4">9</text>
<text x="48.9" y="111.4">BBP</text>
<text x="41.2" y="114.2">9</text>
<text x="41.2" y="119.6">9</text>
<text x="41.2" y="116.9">9</text>
<text x="48.9" y="114.2">BBN</text>
<text x="48.9" y="119.6">MICP</text>
<text x="48.9" y="116.9">MIC1</text>
<text x="123.8" y="117.7">MICBIAS</text>
<text x="156.4" y="114.2">AC97_INT_N</text>
<text x="166" y="114.2">2</text>
<text x="41.2" y="125.1">9</text>
<text x="48.9" y="125.1">MICN</text>
</g>
<g font-size="1.1" fill="#000080">
<text x="185.2" y="87.4">2.2uF</text>
<text x="218.1" y="87.4">2.2uF</text>
</g>
<g font-size="1">
<text x="28.8" y="1">5</text>
<text x="83.7" y="1">4</text>
<text x="138.6" y="1">3</text>
<text x="193.4" y="1">2</text>
<text x="248.3" y="1">1</text>
<text x=".4" y="28">D</text>
<text x="276.1" y="28">D</text>
<text x=".4" y="79.4">C</text>
<text x="276.1" y="79.4">C</text>
<text x=".4" y="130.9">B</text>
<text x="276.1" y="130.9">B</text>
<text x=".4" y="182.3">A</text>
<text x="276.1" y="182.3">A</text>
<text x="28.8" y="208.2">5</text>
<text x="83.7" y="208.2">4</text>
<text x="138.6" y="208.2">3</text>
<text x="193.4" y="208.2">2</text>
<text x="248.3" y="208.2">1</text>
</g>
</svg>
